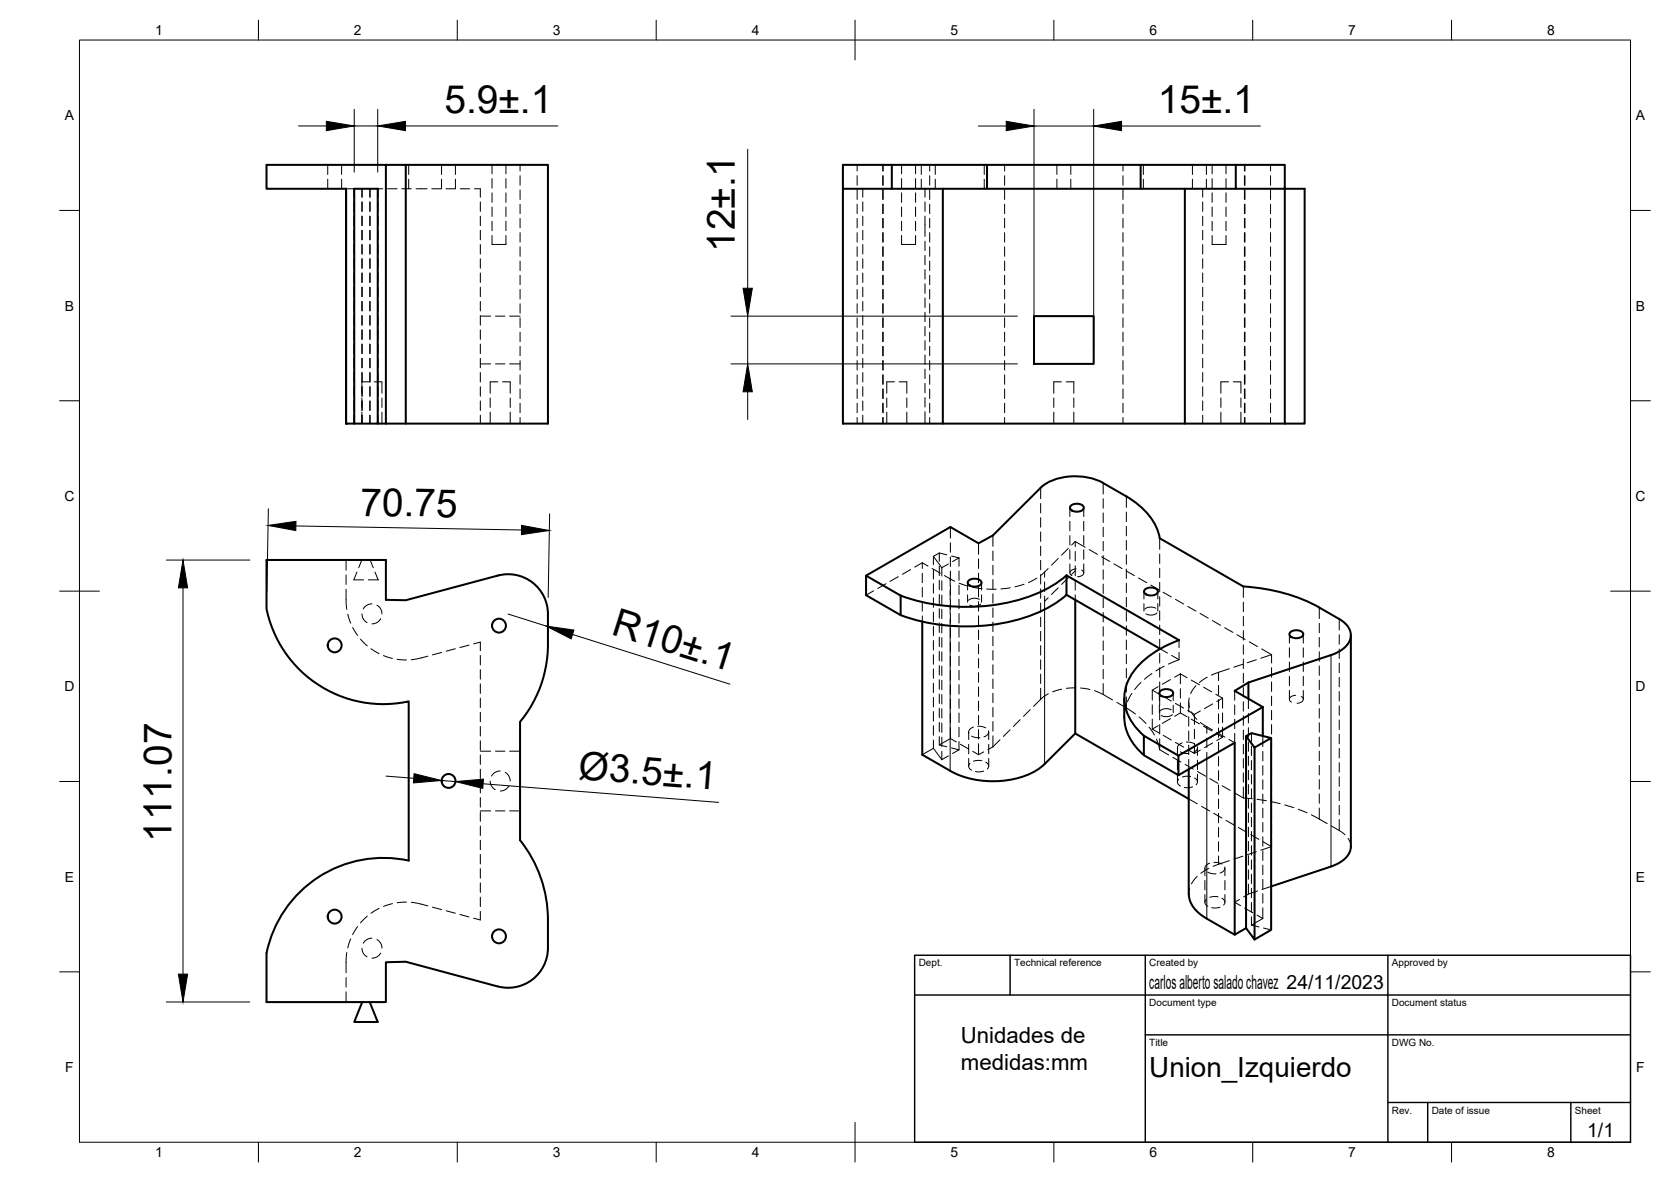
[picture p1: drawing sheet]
<svg xmlns="http://www.w3.org/2000/svg" width="420mm" height="297mm" viewBox="0 0 420 297" stroke-linecap="round" stroke-linejoin="round" font-family="sans-serif">
<!-- layer: Visible -->
<g fill="none" stroke="#000" stroke-width=".51">
<path d="M87 47.4h-20v-6h30v65.1h-2M87 47.4v59.1h2.1M87 47.4v59.1M89.1 47.4h5.9v59.1h-5.9zM97 41.4h5v65.1M102 41.4h35.8v65.1h-40.8M211.9 47.4h98.8M224.2 41.4v6M237.1 47.4v59.1M248.2 41.4v6M286.8 41.4v6M297.9 47.4v59.1"/>
<path d="M310.7 41.4h12.3v6h5v59.1h-5v-59.1h-12.3zM310.7 41.4h-98.8v65.1h111.1M260 79.4h15v12h-15zM269.2 127.1a2.28 2.28 0 0 1 3.3 .3 1.51 1.51 0 0 1-2 1.2 1.33 1.33 0 0 1-1.5-1.2zM283.2 124.7l-5.8-3.3a15.2 15.2 0 0 0-15.2 .7l-12.5 12.4-3.7 2-7-4.1-21.2 12.3v4.9l8.7 5M283.2 124.7a16 16 0 0 1 8.4 10.6l21 12.1M217.8 144.7l8.7 5M226.5 149.7v4.9M231.9 156.2v33.5l7 4M243.5 146a2.28 2.28 0 0 1 3.3 .3 1.51 1.51 0 0 1-2 1.1 1.33 1.33 0 0 1-1.5-1.1zM268.2 144.6l28.3 16.3a22 22 0 0 0-12.7 9.9 11.1 11.1 0 0 0 2.8 13.1l1 1M268.2 149.5l23.5 13.6"/>
<path d="M268.2 144.6v4.9M268.2 149.5a36 36 0 0 1-20.6 7.7 48.7 48.7 0 0 1-21.1-2.6M268.2 144.6a36 36 0 0 1-20.6 7.7 48.7 48.7 0 0 1-21.1-2.6M270.4 150.8v33.5M287.8 148.2a2.28 2.28 0 0 1 3.3 .3 1.51 1.51 0 0 1-2 1.1 1.33 1.33 0 0 1-1.4-1.1zM312.7 147.4a44.7 44.7 0 0 1 19 5.3M324.4 158.9a2.28 2.28 0 0 1 3.3 .3 1.51 1.51 0 0 1-2 1.2 1.33 1.33 0 0 1-1.5-1.2zM331.7 152.7l5 2.9a4.4 4.4 0 0 1 2.7 5.4 7.3 7.3 0 0 1-4.7 3.6l-20.8 6.9M339.7 159.6v53.2a5.6 5.6 0 0 1-4.1 4.6l-16 5.4M282.7 175.4v4.9a12.7 12.7 0 0 0 4.9 9.5M291.7 173.7a2.28 2.28 0 0 1 3.3 .3 1.51 1.51 0 0 1-2 1.2 1.33 1.33 0 0 1-1.5-1.2zM313.9 171.5l-3.4 2.1 7 4.1"/>
<path d="M313.9 171.5v4.1M317.5 177.7v7.2M317.5 177.7l-21.2 12.2M238.9 193.7a23.1 23.1 0 0 0 22.3-.5l1.5-1.2 7.7-7.7 28.5 16.5M287.6 184.9l8.7 5v4.9l-8.7-5zM296.3 194.8l14.2-8.1v48.2l2.8-1.7M298.9 193.3v31.4a7.4 7.4 0 0 0 4.6 6.2l7 4M313.3 185l1.4-.8 4.9 1.3-4.2 2.4zM313.3 185v48.2l2.1 2.9v-48.2M319.6 185.5v48.2l-4.2 2.4M102.8 216.3v-40a30 30 0 0 1-35.8-23.3v-12.3h30v10l5 .1 23.2-6.2a10 10 0 0 1 12.6 9.7v8.2a30.3 30.3 0 0 1-7 18.9v29.8a32.1 32.1 0 0 1 7 20v7a10 10 0 0 1-12.6 9.7M102.8 216.3a30 30 0 0 0-35.8 23.2v12.3h30v-10l5-.1 23.2 6.2"/>
<path d="M91.1 251.8l-2 5h5.9l-2-5"/>
<circle cx="125.5" cy="157.2" r="1.75"/>
<circle cx="84.1" cy="162.2" r="1.75"/>
<circle cx="112.8" cy="196.3" r="1.75"/>
<circle cx="84.1" cy="230.4" r="1.75"/>
<circle cx="125.5" cy="235.3" r="1.75"/>
</g>
<!-- layer: Hidden -->
<g fill="none" stroke="#000" stroke-width=".25">
<path d="M82.4 41.4v2.4M82.4 45v2.4M85.9 41.4v2.4M85.9 45v2.4M87 47.4h2.1M89 47.4v2.2M89 50.7v2.4M89 54.3v2.4M89 57.9v2.4M91 47.4v2.2M91 50.7v2.4M91 54.3v2.4"/>
<path d="M91 57.9v2.4M91.1 47.4v2.2M91.1 50.7v2.4M91.1 54.3v2.4M91.1 57.9v2.4M93 47.4v2.2M93 50.7v2.4M93 54.3v2.4M93 57.9v2.4M93.1 47.4v2.2M93.1 50.7v2.4M93.1 54.3v2.4"/>
<path d="M93.1 57.9v2.4M95 47.4h1.3M95.1 47.4v2.2M95.1 50.7v2.4M95.1 54.3v2.4M95.1 57.9v2.4M97.5 47.4h2.3M101 47.4h2.4M102.8 41.4v2.4M102.8 45v2.4M104.6 47.4h2.8M108.6 47.4h2.4"/>
<path d="M111 41.4v2.4M111 45v2.4M114.5 45v2.4h-2.4M114.5 41.4v2.4M115.7 47.4h2.4M119.3 47.4h1.5v2.2M120.8 50.7v2.4M120.8 54.3v2.4M120.8 57.9v2.4M123.7 59.2v2.2h3.5v-2.2M123.7 41.4v2.3M123.7 44.9v2.4"/>
<path d="M123.7 48.5v2.3M123.7 52v2.4M123.7 55.6v2.4M127.2 41.4v2.3M127.2 44.9v2.4M127.2 48.5v2.3M127.2 52v2.4M127.2 55.6v2.4M130.8 41.4v1.6M130.8 44.2v2.4M130.8 47.7v2.4M130.8 51.3v2.4"/>
<path d="M130.8 54.9v2.4M130.8 58.5v2.3M215.5 41.4v1.6M215.5 44.2v2.4M215.5 47.7v2.4M215.5 51.3v2.4M215.5 54.9v2.4M215.5 58.5v2.3M216.9 47.4v2.2M216.9 50.7v2.4M216.9 54.3v2.4M216.9 57.9v2.4"/>
<path d="M222 41.4v1.6M222 44.2v2.4M222 47.7v2.4M222 51.3v2.4M222 54.9v2.4M222 58.5v2.3M222.1 41.4v1.6M222.1 44.2v2.4M222.1 47.7v2.4M222.1 51.3v2.4M222.1 54.9v2.4M222.1 58.5v2.3"/>
<path d="M226.7 59.2v2.2h3.5v-2.2M226.7 41.4v2.3M226.7 44.9v2.4M226.7 48.5v2.3M226.7 52v2.4M226.7 55.6v2.4M230.2 41.4v2.3M230.2 44.9v2.4M230.2 48.5v2.3M230.2 52v2.4M230.2 55.6v2.4M231.6 41.4v2.4"/>
<path d="M231.6 45v2.4M232.6 47.4v2.2M232.6 50.7v2.4M232.6 54.3v5.1M233.8 41.4v1.6M233.8 44.2v2.4M233.8 47.7v2.4M233.8 51.3v2.4M233.8 54.9v2.4M233.8 58.5v2.3M235.2 41.4v2.4M235.2 45v2.4"/>
<path d="M247.5 41.4v2.4M247.5 45v2.4M252.6 41.4v1.6M252.6 44.2v2.4M252.6 47.7v2.4M252.6 51.3v2.4M252.6 54.9v2.4M252.6 58.5v2.3M265.7 41.4v2.4M265.7 45v2.4M269.2 41.4v2.4M269.2 45v2.4"/>
<path d="M282.4 41.4v1.6M282.4 44.2v2.4M282.4 47.7v2.4M282.4 51.3v2.4M282.4 54.9v2.4M282.4 58.5v2.3M287.5 41.4v2.4M287.5 45v2.4M299.8 41.4v2.4M299.8 45v2.4M302.4 47.4v2.2M302.4 50.7v2.4"/>
<path d="M302.4 54.3v2.4M302.4 57.9v2.4M303.3 41.4v2.4M303.3 45v2.4M304.8 59.2v2.2h3.5v-2.2M304.8 41.4v2.3M304.8 44.9v2.4M304.8 48.5v2.3M304.8 52v2.4M304.8 55.6v2.4M308.3 41.4v2.3M308.3 44.9v2.4"/>
<path d="M308.3 48.5v2.3M308.3 52v2.4M308.3 55.6v2.4M312.9 41.4v1.6M312.9 44.2v2.4M312.9 47.7v2.4M312.9 51.3v2.4M312.9 54.9v2.4M312.9 58.5v2.3M313 41.4v1.6M313 44.2v2.4M313 47.7v2.4"/>
<path d="M313 51.3v2.4M313 54.9v2.4M313 58.5v2.3M319.5 41.4v1.6M319.5 44.2v2.4M319.5 47.7v2.4M319.5 51.3v2.4M319.5 54.9v2.4M319.5 58.5v2.3M89 61.5v2.3M89 65v2.4M89 68.6v2.4"/>
<path d="M89 72.2v2.4M89 75.8v2.3M89 79.3v2.4M91 61.5v2.3M91 65v2.4M91 68.6v2.4M91 72.2v2.4M91 75.8v2.3M91 79.3v2.4M91.1 61.5v2.3M91.1 65v2.4M91.1 68.6v2.4"/>
<path d="M91.1 72.2v2.4M91.1 75.8v2.3M91.1 79.3v2.4M93 61.5v2.3M93 65v2.4M93 68.6v2.4M93 72.2v2.4M93 75.8v2.3M93 79.3v2.4M93.1 61.5v2.3M93.1 65v2.4M93.1 68.6v2.4"/>
<path d="M93.1 72.2v2.4M93.1 75.8v2.3M93.1 79.3v2.4M95.1 61.5v2.3M95.1 65v2.4M95.1 68.6v2.4M95.1 72.2v2.4M95.1 75.8v2.3M95.1 79.3v2.4M120.8 61.5v2.3M120.8 65v2.4M120.8 68.6v2.4"/>
<path d="M120.8 72.2v2.4M120.8 75.8v2.3M120.8 79.3v2.4M120.8 79.4h2.6M124.6 79.4h2.4M128.1 79.4h2.7M130.8 62v2.4M130.8 65.6v2.4M130.8 69.2v2.4M130.8 72.8v2.3M130.8 76.3v2.4M130.8 79.9v2.4"/>
<path d="M215.5 62v2.4M215.5 65.6v2.4M215.5 69.2v2.4M215.5 72.8v2.3M215.5 76.3v2.4M215.5 79.9v2.4M216.9 61.5v2.3M216.9 65v2.4M216.9 68.6v2.4M216.9 72.2v2.4M216.9 75.8v2.3M216.9 79.3v2.4"/>
<path d="M222 62v2.4M222 65.6v2.4M222 69.2v2.4M222 72.8v2.3M222 76.3v2.4M222 79.9v2.4M222.1 62v2.4M222.1 65.6v2.4M222.1 69.2v2.4M222.1 72.8v2.3M222.1 76.3v2.4M222.1 79.9v2.4"/>
<path d="M232.6 60.6v2.4M232.6 64.2v2.4M232.6 67.7v2.4M232.6 71.3v2.4M232.6 74.9v2.4M232.6 78.5v2.3M233.8 62v2.4M233.8 65.6v2.4M233.8 69.2v2.4M233.8 72.8v2.3M233.8 76.3v2.4M233.8 79.9v2.4"/>
<path d="M252.6 62v2.4M252.6 65.6v2.4M252.6 69.2v2.4M252.6 72.8v2.3M252.6 76.3v2.4M252.6 79.9v2.4M282.4 62v2.4M282.4 65.6v2.4M282.4 69.2v2.4M282.4 72.8v2.3M282.4 76.3v2.4M282.4 79.9v2.4"/>
<path d="M302.4 61.5v2.3M302.4 65v2.4M302.4 68.6v2.4M302.4 72.2v2.4M302.4 75.8v2.3M302.4 79.3v2.4M312.9 62v2.4M312.9 65.6v2.4M312.9 69.2v2.4M312.9 72.8v2.3M312.9 76.3v2.4M312.9 79.9v2.4"/>
<path d="M313 62v2.4M313 65.6v2.4M313 69.2v2.4M313 72.8v2.3M313 76.3v2.4M313 79.9v2.4M319.5 62v2.4M319.5 65.6v2.4M319.5 69.2v2.4M319.5 72.8v2.3M319.5 76.3v2.4M319.5 79.9v2.4"/>
<path d="M89 82.9v2.4M89 86.5v2.3M89 90.1v2.3M89 93.6v2.4M89 97.2v2.4M91 82.9v2.4M91 86.5v2.3M91 90.1v2.3M91 93.6v2.4M91 97.2v2.4M91.1 82.9v2.4M91.1 86.5v2.3"/>
<path d="M91.1 90.1v2.3M91.1 93.6v2.4M91.1 97.2v2.4M92.9 96h-1.9v2.8M93 82.9v2.4M93 86.5v2.3M93 90.1v2.3M93 93.6v2.4M93 97.2v2.4M93.1 82.9v2.4M93.1 86.5v2.3M93.1 90.1v2.3"/>
<path d="M93.1 93.6v2.4M93.1 97.2v2.4M94.1 96h1.9v2.8M95.1 82.9v2.4M95.1 86.5v2.3M95.1 90.1v2.3M95.1 93.6v2.4M95.1 97.2v2.4M120.8 82.9v2.4M120.8 86.5v2.3M120.8 90.1v2.3M120.8 93.6v2.4"/>
<path d="M120.8 97.2v2.4M120.8 91.4h2.6M124.6 91.4h2.4M125.2 96h-1.9v2.8M126.4 96h1.9v2.8M128.1 91.4h2.7M130.8 83.5v2.4M130.8 87v2.4M130.8 90.6v2.4M130.8 94.2v2.4M130.8 97.8v2.3M215.5 83.5v2.4"/>
<path d="M215.5 87v2.4M215.5 90.6v2.4M215.5 94.2v2.4M215.5 97.8v2.3M216.9 82.9v2.4M216.9 86.5v2.3M216.9 90.1v2.3M216.9 93.6v2.4M216.9 97.2v2.4M222 83.5v2.4M222 87v2.4M222 90.6v2.4"/>
<path d="M222 94.2v2.4M222 97.8v2.3M222.1 83.5v2.4M222.1 87v2.4M222.1 90.6v2.4M222.1 94.2v2.4M222.1 97.8v2.3M224.9 96h-1.9v2.8M226.1 96h1.9v2.8M232.6 82v2.4M232.6 85.6v2.4M232.6 89.2v2.4"/>
<path d="M232.6 92.8v2.4M232.6 96.3v2.4M232.6 99.9v2.4M233.8 83.5v2.4M233.8 87v2.4M233.8 90.6v2.4M233.8 94.2v2.4M233.8 97.8v2.3M252.6 83.5v2.4M252.6 87v2.4M252.6 90.6v2.4M252.6 94.2v2.4"/>
<path d="M252.6 97.8v2.3M266.9 96h-1.9v2.8M268.1 96h1.9v2.8M282.4 83.5v2.4M282.4 87v2.4M282.4 90.6v2.4M282.4 94.2v2.4M282.4 97.8v2.3M302.4 82.9v2.4M302.4 86.5v2.3M302.4 90.1v2.3M302.4 93.6v2.4"/>
<path d="M302.4 97.2v2.4M308.9 96h-1.9v2.8M310.1 96h1.9v2.8M312.9 83.5v2.4M312.9 87v2.4M312.9 90.6v2.4M312.9 94.2v2.4M312.9 97.8v2.3M313 83.5v2.4M313 87v2.4M313 90.6v2.4M313 94.2v2.4"/>
<path d="M313 97.8v2.3M319.5 83.5v2.4M319.5 87v2.4M319.5 90.6v2.4M319.5 94.2v2.4M319.5 97.8v2.3M89 100.8v2.4M89 104.3v2.2M91 100.8v2.4M91 104.3v2.2M91 100v2.4M91 103.6v2.9"/>
<path d="M91.1 100.8v2.4M91.1 104.3v2.2M93 100.8v2.4M93 104.3v2.2M93.1 100.8v2.4M93.1 104.3v2.2M95.1 100.8v2.4M95.1 104.3v2.2M96 100v2.4M96 103.6v2.9M120.8 100.8v2.4M120.8 104.3v2.2"/>
<path d="M123.3 100v2.4M123.3 103.6v2.9M128.3 100v2.4M128.3 103.6v2.9M130.8 101.3v2.4M130.8 104.9v1.6M215.5 101.3v2.4M215.5 104.9v1.6M216.9 100.8v2.4M216.9 104.3v2.2M222 101.3v2.4M222 104.9v1.6"/>
<path d="M222.1 101.3v2.4M222.1 104.9v1.6M223 100v2.4M223 103.6v2.9M228 100v2.4M228 103.6v2.9M232.6 103.5v3M233.8 101.3v2.4M233.8 104.9v1.6M252.6 101.3v2.4M252.6 104.9v1.6M265 100v2.4"/>
<path d="M265 103.6v2.9M270 100v2.4M270 103.6v2.9M282.4 101.3v2.4M282.4 104.9v1.6M302.4 100.8v2.4M302.4 104.3v2.2M307 100v2.4M307 103.6v2.9M312 100v2.4M312 103.6v2.9M312.9 101.3v2.4"/>
<path d="M312.9 104.9v1.6M313 101.3v2.4M313 104.9v1.6M319.5 101.3v2.4M319.5 104.9v1.6M234.7 139.8l2.1 2.9M234.7 139.8v2.1M236.2 139l-1.5 .8M236.2 139l1.9 .4M236.2 139v2.1M239 132.4v2.8M239 136.4v2.4"/>
<path d="M239 140v2.4M239.2 139.7l1.9 .5M246 136.5v2.8M249.7 134.5v2.8M249.7 138.5v2.4M268.6 137.8l-1.7 1.7M269 127.6v2.2M269 131v2.4M269 134.6v2.4M269 138.2v2.3M270.4 136.1l-.9 .9M270.4 136.1l2.5 1.4"/>
<path d="M270.4 136.1v1.3M270.4 138.6v2.4M272.5 127.6v2.2M272.5 131v2.4M272.5 134.6v2.4M272.5 138.2v2.3M273.9 138.1l2 1.2M277 139.9l2 1.2M283.2 124.7v2.8M283.2 128.7v2.4M283.2 132.3v2.3M283.2 135.8v2.4"/>
<path d="M283.2 139.4v2.4M291.6 135.3v2.7M291.6 139.2v2.4M87 148.1l.2 5M87 140.7v2.6M87 144.5v2.4M87.4 154.3l.8 2.3M88.7 157.7l1.2 2M89.7 143.8l-.7 1.9h2.4M91 140.7l-.8 2M91 154.3l.5 1.5 .8 .6M93.1 140.7l.8 2"/>
<path d="M93.5 151.8l-1.4 .4-.8 .8M94.3 143.8l.8 1.9h-2.5M94.8 152.1l.9 .9 .3 1.3M95.7 155.5l-1 1-1.2 .3M219.7 148.5l-1.9 1.1M222.8 146.7l-2.1 1.2M225.9 144.9l-2.1 1.2M229 143.1l-2.1 1.2M231.9 141.4l-1.9 1.1M231.9 141.4l1.4 .9M231.9 141.4v1.5M231.9 144.1v2.3"/>
<path d="M231.9 147.6v2.4M231.9 151.2v2.4M231.9 154.8v1.4M234.4 142.9l2.1 1.1M234.7 143.1v2.4M234.7 146.7v2.4M234.7 150.2v2.4M234.7 153.8v2.4M234.7 157.4v2.4M236.2 142.2v2.4M236.2 145.8v2.4M236.2 149.4v2.4"/>
<path d="M236.2 153v2.3M236.2 156.5v2.4M236.8 142.7v2.1M236.8 146v2.3M236.8 149.5v2.4M236.8 153.1v2.4M236.8 156.7v2.4M237.5 144.6l2.6 1.5M238.5 141.7l-1.7 1M239 143.5v2.4M239 147.1v2.4M239 150.7v2.4"/>
<path d="M239 154.3v2.3M239 157.8v2.4M241.1 140.2l-1.6 .9M241.1 140.2v2.1M241.1 143.5v2.3M241.1 147.1v2.3M241.1 150.6v2.4M241.1 154.2v2.4M241.1 157.8v2.3M241.2 146.5l2.2 .8M243.3 146.4v1.9M243.3 149.5v1.8"/>
<path d="M244.6 147.6l2.3 .3M246 140.5v2.4M246 144v2.4M246 147.6v2.4M246 151.2v2.4M246 154.8v2.3M246 158.3v2.4M246.3 150.6a2.45 2.45 0 0 0-2.8 .3M246.6 151.8a2.54 2.54 0 0 1-2.8 .2M246.8 146.4v1.9M246.8 149.5v1.8M248.1 148l2.4 .1"/>
<path d="M249.7 142.1v2.3M249.7 145.6v2.4M249.7 149.2v2.4M249.7 152.8v2.4M249.7 156.3v2.4M249.7 159.9v2.4M254 147.7l-2.3 .3M257.5 146.8l-2.3 .7M260.7 145.3l-2.1 1.1M263.5 142.9l-1.8 1.7M266.1 140.3l-1.7 1.7M269 141.7v2.2"/>
<path d="M270.4 142.2v2.5M270.4 145.9v2.4M270.4 149.5v1.3M270.6 142.9a1.3 1.3 0 0 0-1.6 1.3l.5 .5M272 143.2a.81 .81 0 0 1 .5 1 .81 .81 0 0 1-.8 .6l-.8 .2M272.5 141.7v2.2M280.1 141.7l2 1.2M283.2 143.5l2 1.2M283.2 143v2.4M283.2 146.6v2.3M283.2 150.1v2.4M283.2 153.7v2.4"/>
<path d="M283.2 157.3v2.3M286.3 145.3l2 1.1M287.6 148.7v1.8M287.6 151.7v1.9M289.4 147l2 1.2M290.6 152.9a2.6 2.6 0 0 0-2.8 .2M290.9 154a2.46 2.46 0 0 1-2.8 .3M291.1 148.7v1.8M291.1 151.7v1.9M291.6 142.8v2.4M291.6 146.4v2.3M291.6 149.9v2.4"/>
<path d="M291.6 153.5v2.4M291.6 157.1v2.4M292.5 148.8l2 1.2M295.6 150.6l2 1.2M298.6 152.4l2.1 1.2M301.8 154.2l2 1.1M304.8 155.9l2.1 1.2M307.9 157.7l2.1 1.2M311 159.5l2.1 1.2M312.6 147.4v2.7M312.6 151.3v2.4M312.6 154.9v2.4"/>
<path d="M312.6 158.5v2.4M324.2 159.4v2.2M327.7 159.4v2.2M90.7 160.6l1.7 1.7M93.3 163l2 1.3M96.4 164.7l2.3 .8M99.8 165.7l2.4 .1M107.6 164.9l-4.2 .9M111 164l-2.3 .6M114.5 163l-2.3 .6M117.9 162.1l-2.3 .6M119.1 161.8l1.7-.4v2.1"/>
<path d="M120.8 164.7v2.4M120.8 168.3v2.4M120.8 171.9v2.4M120.8 175.4v2.4M120.8 179v2.4M234.7 161v2.4M234.7 164.5v2.4M234.7 168.1v2.4M234.7 171.7v2.4M234.7 175.2v2.4M234.7 178.8v2.4M236.2 160.1v2.4"/>
<path d="M236.2 163.7v2.4M236.2 167.2v2.4M236.2 170.8v2.4M236.2 174.4v2.4M236.2 178v2.3M236.8 160.2v2.4M236.8 163.8v2.4M236.8 167.4v2.4M236.8 170.9v2.4M236.8 174.5v2.4M236.8 178.1v2.4M239 161.4v2.4"/>
<path d="M239 165v2.4M239 168.6v2.3M239 172.1v2.4M239 175.7v2.4M239 179.3v2.3M241.1 161.3v2.4M241.1 164.9v2.4M241.1 168.5v2.4M241.1 172v2.4M241.1 175.6v2.4M241.1 179.2v2.4M246 161.9v2.4"/>
<path d="M246 165.5v2.4M246 169v2.4M246 172.6v2.4M246 176.2v2.4M246 179.8v2.3M249.7 163.5v2.4M249.7 167.1v2.3M249.7 170.6v2.4M249.7 174.2v2.4M249.7 177.8v2.4M259 178.3l-1.7 1.7M263.6 174.4l-.3 .1a12.8 12.8 0 0 0-3.4 3"/>
<path d="M267 173.2l-2.3 .6M270.5 172.9l-2.4 .1M271.7 172.9l2.3 .4M275.2 173.6l2.2 .9 2.4 1.4M280.8 176.5l2.4 1.4M283.1 177.5l-.4 2.8M283.2 177.9l2.3 1.5M283.2 160.9v2.3M283.2 164.4v2.4M283.2 168v2.4M283.2 171.6v2.3M283.2 175.1v2.8"/>
<path d="M284.6 174.2l-1.1 2.1M286.9 171.5l-1.6 1.8M289.6 169.3l-1.8 1.4M289.7 177.1v2.4M291.2 172.6l-1.5 .8M291.4 174.4l-1.7-1v2.5M291.5 174.2v1.9M291.5 177.2v1.9M291.6 160.6v2.4M291.6 164.2v2.4M291.6 167.8v2.4M291.6 171.4v2.3"/>
<path d="M291.6 174.9v2.4M291.6 178.5v2.4M291.7 163.1l1.9 1M292.5 175l2 1.2M292.7 167.4l-2.1 1.2M294.3 170.8l-2.1 1.2M294.5 178.4a2.6 2.6 0 0 0-2.8 .2M294.6 164.7l1.9 1.1M294.8 179.6a2.46 2.46 0 0 1-2.8 .2M295 174.2v1.9M295 177.2v1.9M295.6 176.8l2 1.2"/>
<path d="M296.5 165.8l-2.7 1.1M296.5 160.9v1.8M296.5 163.9v1.9M296.8 169.3l-1.5 .9M296.8 169.3l1.7 1M296.8 179.2l1.7 .9M296.8 179.2l-1.5 .8M296.8 169.3v2.6M296.8 173.1v2.3M296.8 176.6v2.6M298.6 178.5l1.7 1v2.5M298.9 176.4v2.5"/>
<path d="M299 175.4l-.1 .9 .2 1.5M299.5 178.9l1.4 1.9M299.5 170.9l2.1 1.2M300.7 172.3l-1.3 2M301.8 178.7l-1.5 .8M302.6 172.7l2.1 1.2M303.6 170.2l-2 1.3M304.9 176.9l-2 1.2M305.7 174.5l1.7 1M307.4 175.5l-1.5 .8M307.4 175.5v2.5M307.4 179.2v2.4"/>
<path d="M309.1 168l-4.5 1.7M310.5 173.6v2.4M310.5 177.2v2.3M312.5 166.9l-2.3 .8M312.6 162.1v2.3M312.6 165.6v2.4M312.6 169.2v2.4M312.6 172.8v2.3M312.6 176.3v2.4M312.6 179.9v2.4M313.9 175.6v2.5M313.9 179.3v2.4"/>
<path d="M314.1 161.3l2.1 1.2M315.9 165.8l-2.3 .7M317.2 163.1l2.5 1.4M319.7 164.5l-2.7 .9M319.7 164.5v2.1M319.7 167.8v2.4M319.7 171.4v2.4M319.7 174.9v2.4M319.7 178.5v2.4M324.2 162.8v2.4M324.2 166.4v2.3M324.2 169.9v2.4"/>
<path d="M324.2 173.5v2.2M325.8 174.7a1.13 1.13 0 0 0-1.5 1.4l.4 .4M327.2 175a.81 .81 0 0 1 .5 1 .81 .81 0 0 1-.8 .6l-.8 .1M327.7 162.8v2.4M327.7 166.4v2.3M327.7 169.9v2.4M327.7 173.5v2.2M120.8 182.6v2.4M120.8 186.1v2.4M120.8 189.7v2.4M120.8 193.3v2.4M120.8 196.9v2.3"/>
<path d="M120.8 188.8h2.6M123.3 196.3l.2 1.1 1 1M124.6 188.8h2.4M125.8 193.8l-1.4 .4-.8 .8M127 194.1l.9 .9 .4 1.3M128 197.5l-1 1-1.2 .3M128.1 188.8h2.7M234.7 186v2.1l2.1 2.8M234.7 182.4v2.4M234.7 188.1l-2.8 1.6M236.2 181.5v2.4M236.2 185.1v2.1"/>
<path d="M236.2 187.2l1.9 .5M236.8 181.7v2.4M236.8 185.2v2.4M236.8 188.8v2.1M238.5 190l-1.7 .9M239 185.6l-2.8 1.6M239 182.8v2.8M239 185.6l1.5 .8M239.2 188l1.9 .4M241.1 182.8v2.4M241.1 186.3v2.1M241.1 188.4l-1.6 1"/>
<path d="M241.5 187l2 1.2M243.6 183.9v2M243.6 187.1v2.3M243.6 190.6v1.9M243.9 191.8a1.04 1.04 0 0 0 .4 1.8M244.3 185l.9 .3 1.2 .1M244.6 188.8l1.4 .9M244.8 182.7a1.3 1.3 0 0 0-1.2 1.5M245.8 182.5l1.3 .1 .8 .3M246 183.3v2.4M246 186.9v2.8M246.9 191.2l-.9-.1-1.2 .2"/>
<path d="M247.3 189l-1.3 .7M247.4 193.8l-1 .2-1.1-.1M247.9 191.5a1.02 1.02 0 0 1 .4 1.7M248.5 183.7a1.35 1.35 0 0 1-1.1 1.5M248.6 183.9v2M248.6 187.1v2.3M248.6 190.6v1.9M249.7 187.7l-1.3 .7M249.7 181.3v2.4M249.7 184.9v2.8M251.4 185.9l-1.7 1.8M254 183.4l-1.7 1.7"/>
<path d="M256.5 180.9l-1.7 1.6M286.4 180.2l1.8 1.6M288.9 182.7l1.4 2M289.7 180.7v2.5M289.7 183.2l1.7 1M290.8 185.8l.8 2.6M291.2 182.4l-1.5 .8M291.6 188.4l2.3 1.3M291.6 182.1v2.4M291.6 185.7v2.7M292.5 184.8l2 1.2M294.3 180.6l-2.1 1.2"/>
<path d="M294.9 190.3l2 1.2M295.6 186.6l2 1.2M296.1 187.9v1.9M296.1 191v2.4M296.1 194.6v1.9M296.4 195.8a1.03 1.03 0 0 0 .4 1.7M296.8 188.9l1 .4 1.1 .1M297.3 186.7a1.27 1.27 0 0 0-1.2 1.5M298 192.1l2 1.2M298.3 186.5h.9l1.2 .4M298.9 180.1v2.4M298.9 183.7v2.4"/>
<path d="M298.9 187.2v2.4M298.9 190.8v2.5M299.4 195.1h-1.3l-.8 .2M299.5 180.7l2.1 1.2M299.9 197.7l-1 .3-1.1-.1M300.3 186.8v2.5l-1.7-.9M300.3 183.2v2.4M300.4 195.5a1.02 1.02 0 0 1 .4 1.7M301 187.6a1.32 1.32 0 0 1-1.1 1.6M301.1 193.9l2 1.2M301.1 187.9v1.9M301.1 191v2.4"/>
<path d="M301.1 194.6v1.9M301.8 188.5l-1.5 .8M301.8 181.6l3.1 1.9M302.6 182.5l2.1 1.2M304.2 195.7l2 1.2M304.9 186.7l-2 1.2M305.7 184.3l1.7 1M305.9 184.1l2.1 1.1M307.3 197.4l2 1.2M307.4 182.7v2.6M307.4 185.3l-1.5 .8M310.4 199.2l2.2 1.3"/>
<path d="M310.5 184.3v2.4l-1.5-.9M310.5 180.7v2.4M312.6 183.5v2.4M312.6 187.1v2.3M312.6 190.6v2.4M312.6 194.2v2.4M312.6 197.8v2.7M313.9 182.9v2.4M313.9 186.4v2.4M313.9 190v2.4M313.9 193.6v2.4M313.9 197.2v2.3"/>
<path d="M314.7 184.2v2.1M314.7 187.5v2.4M314.7 191.1v2.4M314.7 194.7v2.3M314.7 198.2v2.4M317.5 184.9v2.7M317.5 188.8v2.4M317.5 192.4v2.4M317.5 196v2.4M317.5 199.5v2.4M319.7 182.1v2.4M319.7 185.7v2.4"/>
<path d="M319.7 189.2v2.4M319.7 192.8v2.4M319.7 196.4v2.4M319.7 199.9v2.4M120.8 200.4v2.4M120.8 204v2.4M120.8 207.6v2.4M120.8 211.2v2.3M120.8 214.7v2.4M120.8 218.3v2.4M120.8 203.8h2.6M124.6 203.8h2.4"/>
<path d="M128.1 203.8h2.7M298.9 200.8l2.2 1.2M302.1 202.6l2 1.2M303 218.2v1.9M303.7 219.2l1 .3 1.1 .1M304 218.2l-2.1 1.3M304.2 216.9a1.3 1.3 0 0 0-1.2 1.5M305.2 204.4l2.1 1.2M305.2 216.7l1.3 .1 .8 .3M307.9 217.9a1.35 1.35 0 0 1-1.1 1.5M308 218.2v1.9M308.3 206.2l2 1.2"/>
<path d="M309.1 216.3l-4.1 1.4M311.4 207.9l2 1.2M312.5 215.2l-2.3 .7M312.6 200.5l2.3 .2M313.9 200.7v2.4M313.9 204.3v2.4M313.9 207.9v2.4M313.9 211.4v2.4M313.9 215v2.4M313.9 218.6v2.4M314.5 209.7l2 1.2M314.7 201.8v2.4"/>
<path d="M314.7 205.4v2.4M314.7 208.9v2.4M314.7 212.5v2.4M314.7 216.1v2.4M314.7 219.7v2.3M315.9 214l-2.3 .8M316.1 200.9l2.3 .3M317.5 203.1v2.4M317.5 206.7v2.4M317.5 210.3v2.3M317.5 213.8v2.4M317.5 217.4v2.4"/>
<path d="M317.6 211.5l2.1 1.3-2.7 .9M319.6 201.5l2.3 .5M319.7 203.5v2.4M319.7 207.1v2.4M319.7 210.7v2.1M323 202.3l2.3 .7M326.5 203.4l2.2 .9M329.7 204.8l4 2.2M334.8 207.6l3.4 2.2M339 210.7l.5 1.1 .2 1M87.2 239.4l-.2 5.1M88.2 236l-.8 2.2"/>
<path d="M89.9 232.8l-1.2 2.1M91 238.3l.2 1.1 1.1 1.1M92.4 230.2l-1.7 1.7M93.5 235.8l-1.4 .4-.8 .8M94.8 236.1l.9 .9 .3 1.3M95.3 228.3l-2 1.2M95.7 239.5l-1 1-1.2 .3M98.7 227.1l-2.3 .7M102.2 226.7l-2.4 .2M103.4 226.8l4.2 .9M108.7 228l2.3 .6M112.2 228.9l2.3 .6"/>
<path d="M115.6 229.8l2.3 .6M120.8 221.9v2.4M120.8 225.5v2.3M120.8 229v2.2l-1.7-.5M299.1 223.2l-.2 1.5M301 220.2l-1.4 1.9M303 221.3v2.3M303 224.8v1.9M303.3 226a1.03 1.03 0 0 0 .4 1.8M306.3 225.4l-.9-.1-1.2 .2M306.8 228l-1 .2-1.1-.1M307.3 225.7a1 1 0 0 1 .4 1.7"/>
<path d="M308 221.3v2.3M308 224.8v1.9M311.7 226l-1.2 .7 1.4 .9M312.9 228.2l2.1 1.2M313.9 224.7l-1.2 .7M313.9 222.2v2.5M314.7 232.5l1.8 .4M314.7 223.2v2.4M314.7 226.8v2.4M314.7 230.4v2.1M316.1 230l1.4 .8M316.2 223.9l-2.3 .8"/>
<path d="M317.5 230.8l-2.8 1.7M317.5 221v2.4M317.5 224.6v2.3M317.5 228.1v2.7M317.7 233.2l1.9 .5M319.6 222.8l-2.3 .7M87 245.7v2.4M87 249.2v2.6"/>
</g>
<!-- layer: Visible -->
<circle cx="87" cy="106.5" r=".25" fill="#000"/>
<!-- layer: Visible Narrow -->
<path d="M238.9 157.3v36.4M262.7 153.2v38.8M334.7 164.6v53.2M303.4 190.7v40.2" fill="none" stroke="#000" stroke-width=".25"/>
<!-- layer: Hidden Narrow -->
<g fill="none" stroke="#000" stroke-width=".25">
<path d="M261.7 122.6v2.7M261.7 126.5v2.4M261.7 130.1v2.4M261.7 133.7v2.4M261.7 137.3v2.3M277.4 121.4v2.7M277.4 125.3v2.4M277.4 128.9v2.4M277.4 132.5v2.4M277.4 136.1v2.3M277.4 139.6v2.4M238.9 145.5v1.7"/>
<path d="M238.9 148.4v2.4M238.9 152v2.3M238.9 155.5v1.8M261.7 140.8v2.4M261.7 144.4v2.4M261.7 148v2.4M261.7 151.5v2.4M261.7 155.1v2.4M261.7 158.7v2.4M262.7 149.8v3.4M262.7 143.8v1.3M262.7 146.2v2.4"/>
<path d="M263.5 150.2l-.8 .9M266.1 147.7l-1.7 1.7M268.6 145.2l-1.7 1.7M270.4 143.5l-.9 .8M277.4 143.2v2.4M277.4 146.8v2.3M277.4 150.4v2.3M277.4 153.9v2.4M277.4 157.5v2.4M331.7 152.7v2.7M331.7 156.6v2.4M336.7 155.6v2.7"/>
<path d="M336.7 159.5v2.4M261.7 162.2v2.4M261.7 165.8v2.4M261.7 169.4v2.4M261.7 173v2.7M277.4 161.1v2.3M277.4 164.6v2.4M277.4 168.2v2.4M277.4 171.8v2.7M306.4 169v2M306.4 172.2v2.4M306.4 175.8v2.4"/>
<path d="M306.4 179.4v2.4M331.7 160.2v2.4M331.7 163.8v2.4M331.7 167.4v2.3M331.7 170.9v2.4M331.7 174.5v2.4M331.7 178.1v2.4M336.7 163.1v2.4M336.7 166.7v2.3M336.7 170.2v2.4M336.7 173.8v2.4M336.7 177.4v2.4"/>
<path d="M303.4 182.6v1.7M303.4 185.5v2.4M303.4 189v1.7M306.4 183v2.3M306.4 186.5v2.4M306.4 190.1v2.4M306.4 193.7v2.4M306.4 197.2v2.4M331.7 181.6v2.4M331.7 185.2v2.4M331.7 188.8v2.4M331.7 192.3v2.4"/>
<path d="M331.7 195.9v2.4M331.7 199.5v2.4M336.7 180.9v2.4M336.7 184.5v2.4M336.7 188.1v2.4M336.7 191.7v2.3M336.7 195.2v2.4M336.7 198.8v2.4M306.4 200.8v2.4M306.4 204.4v2.4M306.4 207.9v2.4M306.4 211.5v2.4"/>
<path d="M306.4 215.1v2.1M331.7 203.1v2.7M336.7 202.4v2.4M336.7 206v2.7"/>
</g>
<!-- layer: BORDER -->
<g fill="none" stroke="#000" stroke-width=".25">
<path d="M20 10.1h390v276.9h-390zM65 5.1v5M115 5.1v5M165 5.1v5M215 5.1v10M265 5.1v5M315 5.1v5M365 5.1v5M15 52.9h5M410 52.9h5M15 100.7h5M410 100.7h5"/>
<path d="M15 148.6h10M405 148.6h10M15 196.4h5M410 196.4h5M15 244.2h5M410 244.2h5M65 287v5M115 287v5M165 287v5M215 282.1v9.9M265 287v5M315 287v5"/>
<path d="M365 287v5"/>
</g>
<!-- layer: TITLEBLOCK -->
<path d="M230 240.1h180v46.9h-180zM230 250h180M254 240.1v9.9M288 240.1v46.9M349 240.1v46.9M288 260.1h122M349 277.1h61M359 277.1v9.9M395 277.1v9.9" fill="none" stroke="#000" stroke-width=".36"/>
<!-- layer: FD_Dimensions -->
<g fill="none" stroke="#000" stroke-width=".25">
<path d="M75.1 31.7h7M89.1 31.7h5.9M89.1 27.5v15.8M95 27.5v15.8M102 31.7h38.3M188 37.5v34.9M246 31.7h7M260 27.5v59.8M260 31.7h15M275 27.5v59.8M282 31.7h34.9M183.8 79.4h72"/>
<path d="M188 79.4v12M183.8 91.4h72M188 98.5v6.9M67.5 127.9l-.4 20.9M74.4 132.2l56.7 1M138.2 129.1l-.4 21M41.8 140.7h21M46 147.7v97.1M127.8 154.3l9.5 3M144 159.4l39.5 12.5M97 195l7 .6M111 196.1l3.5 .3"/>
<path d="M121.5 197l59.2 4.6M41.8 251.8h21"/>
</g>
<g fill="#000" stroke="#000" stroke-width=".25">
<path d="M82.1 30.5l7 1.2-7 1.1zM95 31.7l7-1.2v2.3zM253 30.5l7 1.2-7 1.1zM275 31.7l7-1.2v2.3zM186.8 72.4h2.4l-1.2 7zM188 91.4l1.2 7.1h-2.4zM67.4 132l7-1v2.3zM131.1 132l7 1.3-7 1.1zM46 140.7l1.2 7h-2.3zM137.3 157.3l7 1-.7 2.3zM104.1 194.4l6.9 1.7-7.1 .7zM114.5 196.4l7.1-.6-.2 2.3z"/>
<path d="M44.9 244.8h2.3l-1.2 7z"/>
</g>
<g font-size="9.8">
<text x="111.8" y="28.3">5.9±.1</text>
<text x="291.1" y="28.3">15±.1</text>
<text x="184.8" y="63.3" transform="rotate(-90 184.8 63.3)">12±.1</text>
<text x="90.6" y="129.5" transform="rotate(1 90.6 129.5)">70.75</text>
<text x="153.5" y="159.4" transform="rotate(18 153.5 159.4)">R10±.1</text>
<text x="145.3" y="195.8" transform="rotate(5 145.3 195.8)">Ø3.5±.1</text>
<text x="43.1" y="211.5" transform="rotate(-90 43.1 211.5)">111.07</text>
</g>
<text font-size="7" x="289" y="270.6">Union_Izquierdo</text>
<g font-size="5.6">
<text x="241.6" y="262.2">Unidades de</text>
<text x="241.6" y="268.8">medidas:mm</text>
</g>
<g font-size="4.9">
<text x="289" y="248.5">carlos alberto salado chavez 24/11/2023</text>
<text x="399.1" y="285.7">1/1</text>
</g>
<g font-size="3.5">
<text x="39" y="8.8">1</text>
<text x="89" y="8.8">2</text>
<text x="139" y="8.8">3</text>
<text x="189" y="8.8">4</text>
<text x="239" y="8.8">5</text>
<text x="289" y="8.8">6</text>
<text x="339" y="8.8">7</text>
<text x="389" y="8.8">8</text>
<text x="16.3" y="30.2">A</text>
<text x="411.3" y="30.2">A</text>
<text x="16.3" y="78">B</text>
<text x="411.3" y="78">B</text>
<text x="16.2" y="125.9">C</text>
<text x="411.2" y="125.9">C</text>
<text x="16.2" y="173.7">D</text>
<text x="411.2" y="173.7">D</text>
<text x="16.3" y="221.6">E</text>
<text x="411.3" y="221.6">E</text>
<text x="16.4" y="269.4">F</text>
<text x="411.4" y="269.4">F</text>
<text x="39" y="290.8">1</text>
<text x="89" y="290.8">2</text>
<text x="139" y="290.8">3</text>
<text x="189" y="290.8">4</text>
<text x="239" y="290.8">5</text>
<text x="289" y="290.8">6</text>
<text x="339" y="290.8">7</text>
<text x="389" y="290.8">8</text>
</g>
<g font-size="2.5">
<text x="231" y="242.9">Dept.</text>
<text x="255" y="242.9">Technical reference</text>
<text x="289" y="242.9">Created by</text>
<text x="350" y="242.9">Approved by</text>
<text x="289" y="252.8">Document type</text>
<text x="350" y="252.8">Document status</text>
<text x="289" y="262.9">Title</text>
<text x="350" y="262.9">DWG No.</text>
<text x="350" y="279.9">Rev.</text>
<text x="360" y="279.9">Date of issue</text>
<text x="396" y="279.9">Sheet</text>
</g>
</svg>
